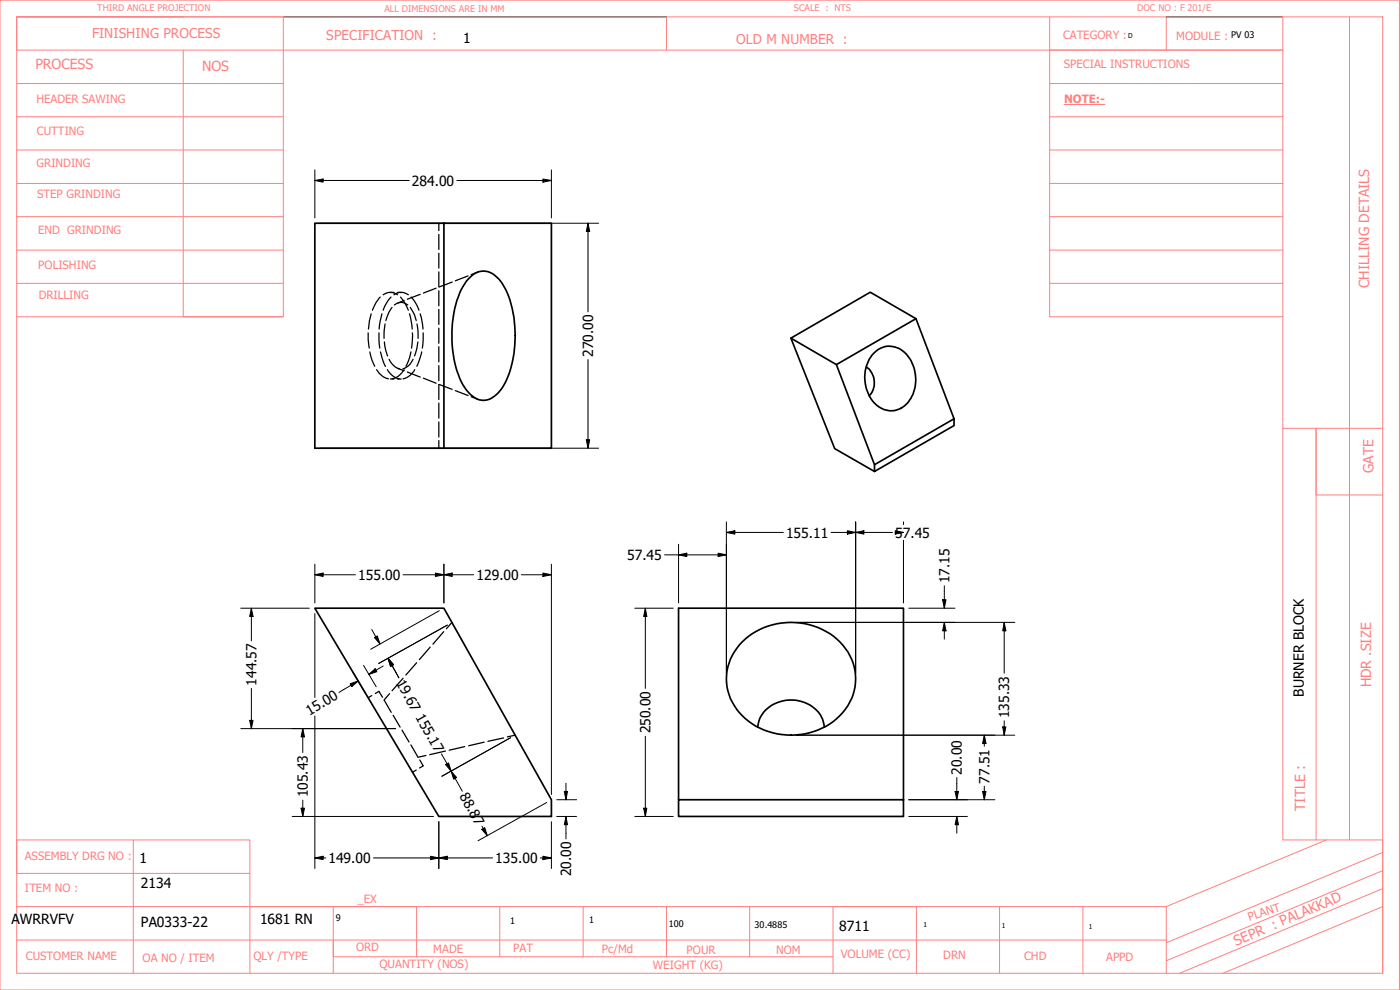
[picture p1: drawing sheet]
<svg xmlns="http://www.w3.org/2000/svg" width="420mm" height="297mm" viewBox="0 0 420 297" stroke-linecap="round" stroke-linejoin="round" font-family="sans-serif">
<!-- layer: Hidden (ANSI) -->
<g fill="none" stroke="#000" stroke-width=".38">
<path d="M131.7 67v2.2M131.7 70.3v4.6M131.7 76v4.4M110.5 99.9l.3 4.5M111.4 94.2l-.8 4.5M113.7 99.9l.3 4.5M114.1 89.1l-1.3 1.7-1 2.3M114.6 94.2l-.8 4.5M115.6 97.2l-.3 4.3M117.2 87.7h-.6l-1.6 .7M117.2 87.7h.5l1.6 .7M117.2 87.7h1"/>
<path d="M117.3 89.1l-1.2 1.7-1.1 2.3M117.7 92.3l-1 1.4-.9 2.5M118.4 91.5a3 3 0 0 1 4 0M119.3 87.7h1.1M120.2 89.1l1.2 1.7 1.2 2.3M120.4 87.7h-.6l-1.6 .7M120.4 87.7h.6l1.6 .7M121.3 90.2l-1.9 .7M122.9 94.2l.8 4.5M123.1 92.3l1.3 2.2 .5 1.7M123.4 89.1l1.3 1.7 1 2.3M123.8 99.9l-.3 4.5"/>
<path d="M125.2 97.2l.3 4.3M126.1 94.2l.8 4.5M126.1 88.3l-3.9 1.5M127 99.9l-.3 4.5M130.9 86.5l-3.8 1.4M131.7 81.6v4.5M131.7 87.2v4.5M131.7 92.8v4.5M131.7 98.5v4.5M135.7 84.6l-3.9 1.5M140.5 82.8l-3.8 1.5M143.3 81.6l-1.9 .8"/>
<path d="M111 105.6l.7 2.6 .8 1.7M113 110.9l.8 1.1 1.1 1 1.7 .7M114.2 105.6l1.5 4.3M115.4 102.6l.3 2.2 .6 2M116.3 110.9a5.2 5.2 0 0 0 3.5 2.8M116.8 107.8a5.2 5.2 0 0 0 3 2.9M117.2 113.7h1M119.3 113.7h1.1M119.4 110.5l1.9 .7M121.3 110.9l-1.9 2.1-1.7 .7M122.2 111.6l3.9 1.5M123.3 105.6l-.7 2.6-.7 1.7"/>
<path d="M124 107.8a4.8 4.8 0 0 1-3.1 2.9M124.5 110.9l-1.3 1.6-1.1 .8-1.1 .4M125.4 102.6l-.4 2.2-.6 2M126.6 105.6l-1.5 4.3M127.1 113.5l3.8 1.5M131.7 104.1v4.5M131.7 109.7v4.5M131.7 115.4v4.5M131.8 115.4l3.9 1.4M136.7 117.2l3.8 1.5M141.4 119l1.9 .7M131.7 121v4.5"/>
<path d="M131.7 126.6v4.5M131.7 132.2v2.3M125 198.9l-3.2 3.7M129.1 194.2l-3.2 3.7M133.2 189.5l-3.3 3.8M135.6 186.7l-1.6 1.9M111.6 208.7l-1.1 .6M112.6 208.1l1.1-.7 1.1 1.8M115.3 210.1l2.1 3.6M116.9 208.1l-1.6 1.9M118 214.6l2.1 3.6M120.6 219.1l2.1 3.5"/>
<path d="M121 203.5l-3.3 3.7M123.3 223.5l2.1 3.6M124.9 231.1l-1.1 .6M126 228l1 1.8-1.1 .6M127.8 226.7l-2.3 .5M133.7 225.3l-4.7 1.1M139.4 224l-4.6 1.1M145.3 222.7l-4.6 1.1M151.1 221.4l-4.7 1M154.6 220.6l-2.3 .5"/>
</g>
<!-- layer: Visible (ANSI) -->
<g fill="none" stroke="#000" stroke-width=".51">
<path d="M133.2 67h32.3v67.5h-32.3zM133.2 67h-38.7v67.5h38.7M140.6 83.7a5.6 5.6 0 0 1 9.1 0 25.8 25.8 0 0 1 4.9 15.7 29.5 29.5 0 0 1-4.4 17.6 5.9 5.9 0 0 1-7.1 2.7 13.1 13.1 0 0 1-6-8.5 35.1 35.1 0 0 1 1.8-25.1zM274.9 95.6l-13.7-7.9-23.8 13.8 13.1 33.1 11.9 6.9M237.4 101.5l13.6 7.9 23.9-13.8 11.4 30.1M251 109.4l11.4 30M260 110.1a5.8 5.8 0 0 1 .9 8.6M262 106.2a6.7 6.7 0 0 1 11.2 1.6 11.1 11.1 0 0 1-2.2 14.3 6.9 6.9 0 0 1-10.1-3.4 11.5 11.5 0 0 1 1.1-12.5zM262.4 139.4l23.9-13.7v2l-23.9 13.8zM94.5 182.5h38.7l32.3 57.5v5h-33.8zM222.8 192.6a21.2 21.2 0 0 1 30.1 .9 15.5 15.5 0 0 1-2.8 23 21.4 21.4 0 0 1-28.2-2.7 15.2 15.2 0 0 1 .9-21.2zM227.4 218.2a9.6 9.6 0 0 1 10.5-8.2 9.5 9.5 0 0 1 9.5 8.2"/>
<path d="M203.6 240h67.5v5h-67.5zM203.6 240v-57.5h67.5v57.5"/>
</g>
<!-- layer: SEPR TEMP BORDER -->
<g fill="none" stroke="#ff8080" stroke-width=".3">
<path d="M0 0h420v297h-420zM5 5.1v9.9h380h-70v80h70M5 5.1h80v89.9h-80M5 5.1h410v286.9h-410zM5 5.1h50M55 15v80h30M200 5.1v9.9M315 5.1v9.9M350 5.1v9.9M385 5.1v123.4h30M405 5.1v246.9M5 25.1h80"/>
<path d="M5 35h80M315 25.1h70M315 35h70M5 45h80M5 55h80M315 45h70M315 55h70M5 65h80M5 75h80M315 65h70M315 75h70M5 85h80"/>
<path d="M315 85h70M385 128.5v123.5h30v40M415 148.5h-20v-20v123.5M40 252h-35v10.1h70M398 252l-48 20M415 255.8l-65 27.1M5 272h345M75 272h25v20M100 272h25v15.1M150 272v15.1M175 272v15.1M200 272v15.1"/>
<path d="M225 272v15.1M300 272v20M325 272v20M350 272v20M415 272l-48 20M415 266.6l-61 25.4M415 261.2l-65 27.1M5 282.1h345M40 292v-40h35v40M100 282.1v5h150M250 292v-20h25v20"/>
</g>
<!-- layer: Sketch Geometry (ANSI) -->
<path d="M85 5.1h115M350 5.1h35" fill="none" stroke="#000" stroke-width=".3"/>
<!-- layer: TEXT -->
<path d="M319.3 31.4h12.3" fill="none" stroke="#ff8080" stroke-width=".3"/>
<!-- layer: Dimension (ANSI) -->
<g fill="none" stroke="#000" stroke-width=".3">
<path d="M94.5 54.2l2.5-.5v1zM94.5 51v14.4M94.5 54.2h28.3M137.1 54.2h28.4M162.9 53.7l2.6 .5-2.6 .5zM165.5 51v14.4M96.1 67h83.5M176.5 67l.5 2.5h-1zM176.5 67v26.6M176.5 107.9v26.6M96.1 134.5h83.5M176 131.9h1l-.5 2.6z"/>
<path d="M218 159.8l2.5-.6v1.1zM218 156.6v45.4M218 159.8h17.1M249.4 159.8h18.4M254.3 159.2l2.5 .6-2.5 .5zM256.8 159.8l2.5-.6v1.1zM256.8 156.6v45.4M268.7 159.2l2.4 .6-2.4 .5zM268.7 159.8h2.4M271.1 156.6v.8M94.5 172.5l2.5-.6v1.1zM94.5 172.5h12.2"/>
<path d="M94.5 169.3v11.6M121 172.5h21.2M130.7 171.9l2.5 .6-2.5 .5zM133.2 172.5l2.5-.6v1.1zM133.2 169.3v11.6M156.5 172.5h9M162.9 171.9l2.6 .6-2.6 .5zM165.5 169.3v69.1M199.5 166.5h18.5M203.6 166.5l2.5-.5v1zM203.6 163.3v17.6M215.5 166l2.5 .5-2.5 .5z"/>
<path d="M271.1 162.1v18.8M282.9 179.9h1l-.5 2.6zM283.4 175.8v6.7M72.3 182.5h20.5M75.4 182.5l.5 2.5h-1zM75.4 182.5v9.8M94.5 184.1v25.2M109.1 199.6l3.8 6.4M111.6 188.9l2.4 4.3M112.4 191.3l.8-.5 .8 2.4zM115 199.8l-4.3 2.6M116.5 197.5l1.6 1.9-.9 .5z"/>
<path d="M116.5 197.5l3.2 5.9-2-3.7M131.8 183.2l-20.5 11.6M134.2 187.6l-20.5 11.5M190.5 182.5h11.6M193.7 182.5l.4 2.5h-.9zM193.7 182.5v24.1M239 186.7h65.5M272.7 182.5h13.9M283.4 186.7l.5 2.6h-1zM283.4 186.7v5.1M301.4 186.7l.5 2.6h-1zM301.4 186.7v15.3"/>
<path d="M72.3 218.6h46.4M74.9 216.1h1l-.5 2.5zM75.4 206.6v12M90.9 218.6l.5 2.5h-1zM90.9 218.6v7.2M94.5 214.8v45.8M105.1 205.2l2.4-.9-1.9 1.7zM105.9 201.6l3.8 6.4M107.5 204.3l-5.8 3.5M110.7 202.4l1.9-1.8 .5 .9zM300.9 218.1h1l-.5 2.5zM301.4 216.3v4.3"/>
<path d="M132.5 226.2l6.2 11.2M132.6 232.9l20.6-11.6-20.5 11.6M133.7 229.4l.9-.5 .8 2.5zM135.4 231.4l1.6 1.9-.9 .5zM167.1 240h5.9M169.4 237.5h.9l-.4 2.5zM169.9 235v5M193.7 220.9v24.1M239 220.6h65.5M272.7 240h25.9M286.6 237.5h1.1l-.6 2.5zM287.1 233.3v6.7"/>
<path d="M294.9 237.5h1l-.5 2.5zM295.4 220.6l.5 2.5h-1zM295.4 220.6v3.3M295.4 235.9v4.1M87.7 245h42.4M90.4 242.5h1l-.5 2.5zM90.9 240.1v4.9M94.5 257.4l2.5-.5v1zM94.5 257.4h3.3M112.1 257.4h35.7M129.2 256.9l2.5 .5-2.5 .5zM131.7 257.4l2.5-.5v1z"/>
<path d="M131.7 246.6v14M144.6 248.8l.9-.5 .7 2.4zM144.7 247.9l1.5 2.8M162.2 257.4h3.3M162.9 256.9l2.6 .5-2.6 .5zM164.1 240.8l-20.7 11.5M165.5 246.6v14M167.1 245h5.9M169.9 245l.4 2.4h-.9zM169.9 245v6.7M190.5 245h11.6M193.2 242.5h.9l-.4 2.5z"/>
<path d="M272.7 245h17.6M287.1 245l.6 2.4h-1.1zM287.1 245v5"/>
</g>
<g fill="#000">
<path d="M94.5 54.2l2.5-.5v1z" fill-rule="evenodd"/>
<path d="M162.9 53.7l2.6 .5-2.6 .5z" fill-rule="evenodd"/>
<path d="M176.5 67l.5 2.5h-1z" fill-rule="evenodd"/>
<path d="M176 131.9h1l-.5 2.6z" fill-rule="evenodd"/>
<path d="M218 159.8l2.5-.6v1.1z" fill-rule="evenodd"/>
<path d="M256.8 159.8l2.5-.6v1.1z" fill-rule="evenodd"/>
<path d="M94.5 172.5l2.5-.6v1.1z" fill-rule="evenodd"/>
<path d="M130.7 171.9l2.5 .6-2.5 .5z" fill-rule="evenodd"/>
<path d="M133.2 172.5l2.5-.6v1.1z" fill-rule="evenodd"/>
<path d="M162.9 171.9l2.6 .6-2.6 .5z" fill-rule="evenodd"/>
<path d="M203.6 166.5l2.5-.5v1z" fill-rule="evenodd"/>
<path d="M215.5 166l2.5 .5-2.5 .5z" fill-rule="evenodd"/>
<path d="M254.3 159.2l2.5 .6-2.5 .5z" fill-rule="evenodd"/>
<path d="M268.7 159.2l2.4 .6-2.4 .5z" fill-rule="evenodd"/>
<path d="M282.9 179.9h1l-.5 2.6z" fill-rule="evenodd"/>
<path d="M75.4 182.5l.5 2.5h-1z" fill-rule="evenodd"/>
<path d="M112.4 191.3l.8-.5 .8 2.4z" fill-rule="evenodd"/>
<path d="M116.5 197.5l1.6 1.9-.9 .5z" fill-rule="evenodd"/>
<path d="M116.5 197.5l1.6 1.9-.9 .5z" fill-rule="evenodd"/>
<path d="M193.7 182.5l.4 2.5h-.9z" fill-rule="evenodd"/>
<path d="M283.4 186.7l.5 2.6h-1z" fill-rule="evenodd"/>
<path d="M301.4 186.7l.5 2.6h-1z" fill-rule="evenodd"/>
<path d="M74.9 216.1h1l-.5 2.5z" fill-rule="evenodd"/>
<path d="M105.1 205.2l2.4-.9-1.9 1.7z" fill-rule="evenodd"/>
<path d="M110.7 202.4l1.9-1.8 .5 .9z" fill-rule="evenodd"/>
<path d="M300.9 218.1h1l-.5 2.5z" fill-rule="evenodd"/>
<path d="M90.9 218.6l.5 2.5h-1z" fill-rule="evenodd"/>
<path d="M133.7 229.4l.9-.5 .8 2.5z" fill-rule="evenodd"/>
<path d="M135.4 231.4l1.6 1.9-.9 .5z" fill-rule="evenodd"/>
<path d="M169.4 237.5h.9l-.4 2.5z" fill-rule="evenodd"/>
<path d="M286.6 237.5h1.1l-.6 2.5z" fill-rule="evenodd"/>
<path d="M294.9 237.5h1l-.5 2.5z" fill-rule="evenodd"/>
<path d="M295.4 220.6l.5 2.5h-1z" fill-rule="evenodd"/>
<path d="M90.4 242.5h1l-.5 2.5z" fill-rule="evenodd"/>
<path d="M94.5 257.4l2.5-.5v1z" fill-rule="evenodd"/>
<path d="M129.2 256.9l2.5 .5-2.5 .5z" fill-rule="evenodd"/>
<path d="M131.7 257.4l2.5-.5v1z" fill-rule="evenodd"/>
<path d="M144.6 248.8l.9-.5 .7 2.4z" fill-rule="evenodd"/>
<path d="M162.9 256.9l2.6 .5-2.6 .5z" fill-rule="evenodd"/>
<path d="M169.9 245l.4 2.4h-.9z" fill-rule="evenodd"/>
<path d="M193.2 242.5h.9l-.4 2.5z" fill-rule="evenodd"/>
<path d="M287.1 245l.6 2.4h-1.1z" fill-rule="evenodd"/>
</g>
<g font-size="4.2">
<text x="139" y="12.8">1</text>
<text x="123.6" y="55.7">284.00</text>
<text x="178" y="107" transform="rotate(-90 178 107)">270.00</text>
<text x="235.9" y="161.3">155.11</text>
<text x="268.7" y="161.3">57.45</text>
<text x="188.2" y="167.9">57.45</text>
<text x="107.5" y="174">155.00</text>
<text x="143" y="174">129.00</text>
<text x="284.9" y="175" transform="rotate(-90 284.9 175)">17.15</text>
<text x="77" y="205.7" transform="rotate(-90 77 205.7)">144.57</text>
<text x="118.7" y="204.8" transform="rotate(61 118.7 204.8)">19.67</text>
<text x="391.3" y="209" transform="rotate(-90 391.3 209)">BURNER BLOCK</text>
<text x="92.8" y="214.8" transform="rotate(-31 92.8 214.8)">15.00</text>
<text x="124.6" y="215.1" transform="rotate(61 124.6 215.1)">155.17</text>
<text x="302.9" y="215.5" transform="rotate(-90 302.9 215.5)">135.33</text>
<text x="195.2" y="220.1" transform="rotate(-90 195.2 220.1)">250.00</text>
<text x="288.7" y="232.5" transform="rotate(-90 288.7 232.5)">20.00</text>
<text x="92.4" y="239.3" transform="rotate(-90 92.4 239.3)">105.43</text>
<text x="137.8" y="238.8" transform="rotate(61 137.8 238.8)">88.87</text>
<text x="296.9" y="235.1" transform="rotate(-90 296.9 235.1)">77.51</text>
<text x="41.9" y="259">1</text>
<text x="98.6" y="258.9">149.00</text>
<text x="148.7" y="258.9">135.00</text>
<text x="171.4" y="262.9" transform="rotate(-90 171.4 262.9)">20.00</text>
<text x="42.3" y="266.3">2134</text>
<text x="3.5" y="277.2">A</text>
<text x="6" y="277.2">WRRVFV</text>
<text x="42.3" y="278.1">PA0333-22</text>
<text x="78" y="277.1">1681 RN</text>
<text x="251.8" y="279.2">8711</text>
</g>
<g font-size="4.2" fill="#ff8080">
<text x="10.6" y="20.8">PROCESS</text>
<text x="60.6" y="21.4">NOS</text>
<text x="410.9" y="86.3" transform="rotate(-90 410.9 86.3)">CHILLING DETAILS</text>
<text x="412.2" y="141.9" transform="rotate(-90 412.2 141.9)">GATE</text>
<text x="411.5" y="206.2" transform="rotate(-90 411.5 206.2)">HDR .SIZE</text>
<text x="391.7" y="243.3" transform="rotate(-90 391.7 243.3)">TITLE :</text>
<text x="371" y="283.8" transform="rotate(-23 371 283.8)">SEPR : PALAKKAD</text>
</g>
<g font-size="4.1" fill="#ff8080">
<text x="27.6" y="11.4">FINISHING PROCESS</text>
<text x="97.9" y="12.1">SPECIFICATION :</text>
<text x="220.9" y="13.1">OLD M NUMBER :</text>
</g>
<g font-size="3.4" fill="#ff8080">
<text x="319" y="11.7">CATEGORY :</text>
<text x="353" y="11.9">MODULE :</text>
<text x="319.3" y="20.4">SPECIAL INSTRUCTIONS</text>
<text x="10.9" y="30.8">HEADER SAWING</text>
<text x="319.3" y="30.8">NOTE:-</text>
<text x="11" y="40.4">CUTTING</text>
<text x="11" y="50">GRINDING</text>
<text x="11.1" y="59.4">STEP GRINDING</text>
<text x="11.5" y="70.1">END GRINDING</text>
<text x="11.5" y="80.6">POLISHING</text>
<text x="11.6" y="89.8">DRILLING</text>
<text x="7.4" y="258">ASSEMBLY DRG NO :</text>
<text x="7.5" y="267.6">ITEM NO :</text>
<text x="107.3" y="271.1">_EX</text>
<text x="375" y="276.3" transform="rotate(-18 375 276.3)">PLANT</text>
<text x="106.9" y="285.2">ORD</text>
<text x="130" y="286">MADE</text>
<text x="154" y="285.7">PAT</text>
<text x="180.7" y="286">Pc/Md</text>
<text x="206.1" y="286.1">POUR</text>
<text x="233" y="286.2">NOM</text>
<text x="252.3" y="287.6">VOLUME (CC)</text>
<text x="283.1" y="287.8">DRN</text>
<text x="7.7" y="288.1">CUSTOMER NAME</text>
<text x="42.8" y="288.8">OA NO / ITEM</text>
<text x="76.1" y="288.1">QLY /TYPE</text>
<text x="113.9" y="290.4">QUANTITY (NOS)</text>
<text x="196" y="290.9">WEIGHT (KG)</text>
<text x="307.3" y="288.1">CHD</text>
<text x="332" y="288.3">APPD</text>
</g>
<g font-size="2.7" fill="#ff8080">
<text x="29.2" y="3.4">THIRD ANGLE PROJECTION</text>
<text x="115.4" y="3.5">ALL DIMENSIONS ARE IN MM</text>
<text x="238.3" y="3.4">SCALE : NTS</text>
<text x="341.3" y="3.3">DOC NO : F 201/E</text>
</g>
<g font-size="2.7">
<text x="369.5" y="11.5">PV 03</text>
<text x="100.8" y="276.5">9</text>
<text x="153.1" y="277.3">1</text>
<text x="176.8" y="277">1</text>
<text x="200.7" y="278.1">100</text>
<text x="226.4" y="278.4">30.4885</text>
</g>
<g font-size="2">
<text x="338.6" y="11.5">D</text>
<text x="277.1" y="278.1">1</text>
<text x="300.7" y="278.3">1</text>
<text x="326.8" y="278.8">1</text>
</g>
</svg>
